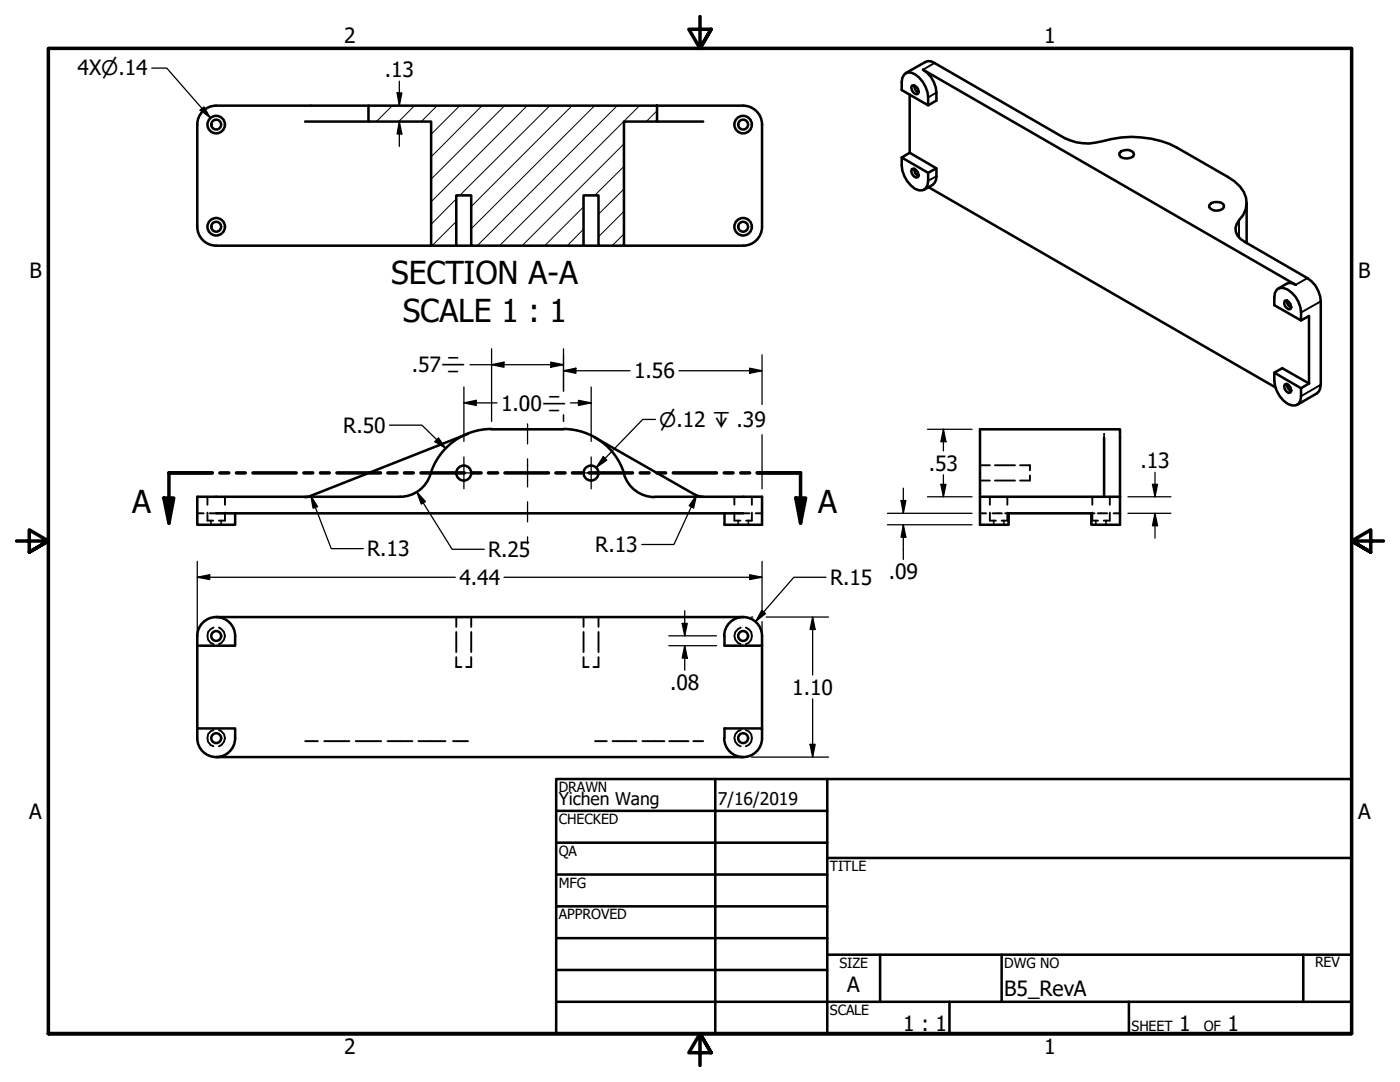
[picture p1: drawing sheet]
<svg xmlns="http://www.w3.org/2000/svg" width="279mm" height="216mm" viewBox="0 0 279 216" stroke-linecap="round" stroke-linejoin="round" font-family="sans-serif">
<!-- layer: Hatch (ANSI) -->
<g fill="none" stroke="#000" stroke-width=".2">
<path d="M73.8 21.1l-.3 .2M78.3 21.1l-3.2 3.2M82.7 21.1l-3.1 3.2M87.2 21.1l-3.1 3.2M91.1 39.7l-5.1 5.1M91.8 21.1l-5.8 5.7M96.2 21.1l-10.2 10.2M100.7 21.1l-14.7 14.7M105.2 21.1l-19.2 19.2M109.7 21.1l-17.9 17.9M114.2 21.1l-20.2 20.1M118.7 21.1l-24.7 24.6"/>
<path d="M123.2 21.1l-28 27.9M124.5 37.7l-5.1 5M124.5 33.2l-5.8 5.8M124.5 28.7l-20.3 20.3M127.6 21.1l-27.9 27.9M131.1 22.1l-2.1 2.2M91.1 48.7l-.4 .3M91.1 44.2l-4.9 4.8M116.5 45.7l-3.3 3.3M116.5 41.3l-7.8 7.7M124.5 46.7l-2.3 2.3M124.5 42.2l-5.1 5"/>
</g>
<!-- layer: Hidden (ANSI) -->
<g fill="none" stroke="#000" stroke-width=".38">
<path d="M41.4 99.1v1.6M44.9 99.1v1.6M146.6 99.1v1.6M150.1 99.1v1.6M195.6 95.9h1.9M195.6 92.8h1.9M197.5 99.1v1.6M198.6 95.9h4M198.6 92.8h4M201 99.1v1.6M203.6 92.8h1.9v1.1M205.5 94.9v1h-1.9"/>
<path d="M218 99.1v1.6M220.3 86.6v.2M220.3 87.1v.2M221.5 99.1v1.6M39.4 102.4h1.2M41.4 102.3v1.6h1.1M41.8 102.4h1.3M42.1 103.9v.2M42.1 104.4v.3M44.1 103.9v.2M44.1 104.4v.3M44.9 102.3v1.6h-1.2"/>
<path d="M146.6 102.3v1.6h1.2M147.3 103.9v.2M147.3 104.4v.3M148.3 102.4h1.3M149.4 103.9v.2M149.4 104.4v.3M150.1 102.3v1.6h-1.2M150.8 102.4h1.3M195.6 102.4h1.2M197.5 102.3v1.6h1.3M198.1 102.4h1.9M198.3 103.9v.2"/>
<path d="M198.3 104.4v.3M200.3 103.9v.2M200.3 104.4v.3M200.6 102.4h.7M201 102.3v1.6h-1.1M217.8 102.4h.6M218 102.3v1.6h1.1M218.7 103.9v.2M218.7 104.4v.3M219.1 102.4h1.9M220.7 103.9v.2M220.7 104.4v.3"/>
<path d="M221.5 102.3v1.6h-1.2M222.2 102.4h1.3M42.6 125.2a1.73 1.73 0 0 0-1.2 1.7 1.73 1.73 0 0 0 1.2 1.6M43.7 125.2a1.73 1.73 0 0 1 1.2 1.7 1.73 1.73 0 0 1-1.2 1.6M91.1 131.1v2h1M91.1 123.1v2M91.1 126.1v4M94 131.1v2h-1M94 123.1v2M94 126.1v4M116.5 131.1v2h1M116.5 123.1v2"/>
<path d="M116.5 126.1v4M119.4 131.1v2h-1M119.4 123.1v2M119.4 126.1v4M147.8 125.2a1.71 1.71 0 0 0-1.2 1.7 1.71 1.71 0 0 0 1.2 1.6M148.8 125.2a1.73 1.73 0 0 1 1.3 1.7 1.73 1.73 0 0 1-1.3 1.6M42.6 145.7a1.69 1.69 0 0 0-1.2 1.6 1.69 1.69 0 0 0 1.2 1.6M43.7 145.7a1.69 1.69 0 0 1 1.2 1.6 1.69 1.69 0 0 1-1.2 1.6M60.9 147.9h2.5M64.7 147.9h5M71 147.9h5.1M77.3 147.9h5"/>
<path d="M83.5 147.9h5.4M90.4 147.9h3M118.7 147.9h2.4M122.2 147.9h4.8M128.2 147.9h4.4M133.5 147.9h3.9M138.4 147.9h1.9M147.8 145.7a1.67 1.67 0 0 0-1.2 1.6 1.67 1.67 0 0 0 1.2 1.6M148.8 145.7a1.69 1.69 0 0 1 1.3 1.6 1.69 1.69 0 0 1-1.3 1.6"/>
</g>
<!-- layer: Visible (ANSI) -->
<g fill="none" stroke="#000" stroke-width=".51">
<path d="M180.5 14.9a2.04 2.04 0 0 1 2.9 .5 6.4 6.4 0 0 1 1.8 5.6l-5.2-3 .1-2.5zM180.7 14.6l4-2.2 .5-.2 .7 .1 26.6 15.3a10.3 10.3 0 0 0 7.5 .6 20.3 20.3 0 0 1 14.9 1.3l10.1 5.8a6.4 6.4 0 0 1 3.8 5.3l-.2 1.2-.5 1.1a3.8 3.8 0 0 0-1.5 3.3l.4 .8 .6 .7 .8 .6 12.5 7.2a5.6 5.6 0 0 1 2.7 4.6v16.7l-.1 .7-.3 .6-.4 .4-3.9 2.3M181.5 18.9v11.6l5.4 3.1-.1 2.3-.3 .6-.4 .4-1.6 .9M182 17.1a1.15 1.15 0 0 1 1.2 1.6 1.15 1.15 0 0 1-1.2-1.6zM182.4 17a1.58 1.58 0 0 0 .9 1.5M43.1 21.1h30.4M43.1 21.1a3.8 3.8 0 0 0-3.7 3.8v20.3M60.9 24.3h12.6M73.5 21.1h57.6v3.2h-6.6v24.7h-5.1v-10h-2.9v10h-22.5v-10h-2.9v10h-5.1v-24.7h-12.5zM131.1 21.1h17.2M131.1 24.3h9.2M148.3 21.1a3.8 3.8 0 0 1 3.8 3.8v20.3"/>
<path d="M181.5 30.5l-1.5 .9 5.2 3.1v1.6a1.65 1.65 0 0 1-.7 1.7 1.65 1.65 0 0 1-1.9-.1 6.4 6.4 0 0 1-2.6-6.3M182 33.7a1.15 1.15 0 0 1 1.2 1.7 1.15 1.15 0 0 1-1.2-1.7zM182.4 33.7a1.43 1.43 0 0 0 .9 1.4M185.2 21l1.7-.9a6.1 6.1 0 0 0-2.7-6.2l74.4 42.9-.7-.3h-.7l-2.1 1.1M185.3 37.3l69.2 40M186.9 33.6l-1.7 .9M223.8 30.2a2.06 2.06 0 0 1 2.4 .2l.1 .5a1.82 1.82 0 0 1-2.7 .4l-.2-.4v-.4zM39.4 45.2a3.8 3.8 0 0 0 3.7 3.8M43.1 49h42.9M91.1 49h2.9M116.5 49h2.9M124.5 49h23.8"/>
<path d="M152.1 45.2a3.8 3.8 0 0 1-3.8 3.8M241.7 40.5a2.39 2.39 0 0 1 2.5 .3l.1 .4a1.84 1.84 0 0 1-3 .1l.1-.4zM248.8 40.5v8M254.8 57.8a2.22 2.22 0 0 1 3 .6 6.2 6.2 0 0 1 1.9 5.5l-5.4-3 .1-2.5zM256.9 59.9a1.43 1.43 0 0 0 .8 1.5M254.3 74.4a6.3 6.3 0 0 0 2.7 6.2 1.63 1.63 0 0 0 1.9 .2 1.63 1.63 0 0 0 .8-1.7v-1.6l-5.4-3.1 1.6-.9 5.3 3M256.4 76.7l.4-.1a1.33 1.33 0 0 1 .8 1.7l-.4 .1a1.33 1.33 0 0 1-.8-1.7zM256.4 60a1.14 1.14 0 0 1 1.2 1.7 1.14 1.14 0 0 1-1.2-1.7zM256.9 76.6a1.41 1.41 0 0 0 .8 1.4M259.7 63.9l1.5-.8v13.4M261.2 76.5l-1.5 1M62 99l-1.1 .2"/>
<path d="M79.9 99.1h-40.5v5.6h7.5v-2.3M85.9 94.6a6.3 6.3 0 0 1-6 4.5M93.4 86.6l-31.4 12.3M98.1 85.6a12.7 12.7 0 0 0-12.2 9M98.1 85.7h14.4M112.4 85.6a12.7 12.7 0 0 1 12.2 9M118.7 87.3l20 11.4M124.5 94.7a6.4 6.4 0 0 0 6.2 4.5M130.7 99.1h21.4v5.6h-7.5v-2.3M138.7 98.7l.8 .3 .8 .1M195.6 85.7h27.9v19h-5.7v-2.3h-16.5v2.3h-5.7zM195.6 99.1h27.9"/>
<path d="M220.3 87.3v11.8M43.1 102.4h105.2M39.4 126.9a3.8 3.8 0 0 1 3.7-3.8 3.8 3.8 0 0 1 3.8 3.8M39.4 126.9v20.4M43.1 123.1h105.2M46.9 126.9v1.9h-7.5M144.5 126.9a3.8 3.8 0 0 1 3.8-3.8 3.8 3.8 0 0 1 3.8 3.8M144.6 126.9v1.9h7.5v-1.9M152.1 128.8v16.6M39.4 147.3a3.8 3.8 0 0 0 3.7 3.8 3.8 3.8 0 0 0 3.8-3.8M39.4 145.4h7.5v1.9M43.1 151.1h105.2"/>
<path d="M144.5 147.3a3.8 3.8 0 0 0 3.8 3.8 3.8 3.8 0 0 0 3.8-3.8M144.6 147.3v-1.9h7.5v1.9"/>
<circle cx="43.1" cy="24.9" r="1.75"/>
<circle cx="43.1" cy="24.9" r=".98"/>
<circle cx="148.3" cy="24.9" r="1.75"/>
<circle cx="148.3" cy="24.9" r=".98"/>
<circle cx="43.1" cy="45.2" r="1.75"/>
<circle cx="43.1" cy="45.2" r=".98"/>
<circle cx="148.3" cy="45.2" r="1.75"/>
<circle cx="148.3" cy="45.2" r=".98"/>
<circle cx="92.6" cy="94.4" r="1.49"/>
<circle cx="118" cy="94.4" r="1.49"/>
<circle cx="43.1" cy="126.9" r=".98"/>
<circle cx="148.3" cy="126.9" r=".98"/>
<circle cx="43.1" cy="147.3" r=".98"/>
<circle cx="148.3" cy="147.3" r=".98"/>
</g>
<!-- layer: Visible Narrow (ANSI) -->
<path d="M186.5 12.6l-2.3 1.3M186.9 18.5l-1.7 .9M186.9 35.2l-1.7 .9M247.3 43.9v3.5M260.9 55.5l-2.3 1.3M263.6 60.1l-3.9 2.3M263.6 76.8l-3.9 2.3" fill="none" stroke="#000" stroke-width=".38"/>
<!-- layer: Section Line (ANSI) -->
<g fill="none" stroke="#000" stroke-width=".7">
<path d="M32.7 99.4h2l-1 5zM42.4 94.4h-8.7v10M43.9 94.4h1.8M47.2 94.4h1.8M50.5 94.4h8.6M60.6 94.4h1.8M63.9 94.4h1.8M67.2 94.4h8.7M77.4 94.4h1.8M80.7 94.4h1.8M84 94.4h8.7M94.2 94.4h1.8"/>
<path d="M97.5 94.4h1.8M100.8 94.4h8.7M110.9 94.4h1.9M114.2 94.4h1.9M117.5 94.4h8.7M127.8 94.4h1.7M131.1 94.4h1.7M134.4 94.4h8.6M144.5 94.4h1.8M147.8 94.4h1.8M151.1 94.4h8.7v10M158.8 99.4h2l-1 5z"/>
</g>
<g fill="#000">
<path d="M32.7 99.4h2l-1 5z" fill-rule="evenodd"/>
<path d="M158.8 99.4h2l-1 5z" fill-rule="evenodd"/>
</g>
<!-- layer: Border (ANSI) -->
<path d="M139.7 3.3v6.4l-2.2-3.9h4.4l-2.2 3.9 2.2-3.9M3.3 107.9h6.4l-3.9-2.2v4.5l3.9-2.3-3.9 2.3M276.1 107.9h-6.4l3.9-2.2v4.5l-3.9-2.3 3.9 2.3M9.7 206.2v-196.5h260v196.5h-260h260M141.9 210.1l-2.2-3.9 2.2 3.9h-4.4l2.2-3.9v6.4" fill="none" stroke="#000" stroke-width=".7"/>
<!-- layer: Title (ANSI) -->
<g fill="none" stroke="#000" stroke-width=".51">
<path d="M111 155.4h158.7v50.8h-158.7zM142.7 155.4v50.8M165.1 155.4v50.8M111 161.8h54.1M111 168.1h54.1M111 174.5h54.1M165.1 171.2h104.6M111 180.8h54.1M111 187.2h54.1M111 193.5h54.1M111 199.9h158.7M165.1 190.5h104.6"/>
<path d="M175.6 190.5v9.4M189.5 199.9v6.3M199.9 190.5v9.4M225.3 199.9v6.3M260.1 190.5v9.4"/>
</g>
<!-- layer: Dimension (ANSI) -->
<g fill="none" stroke="#000" stroke-width=".25">
<path d="M30.3 13.6h3l8.7 9.9M79.2 18.5h1l-.5 2.6zM79.7 16.2v4.9M39.9 22l.8-.7 1.3 2.2zM79.7 24.3l.5 2.4h-1zM79.7 24.3v4.9M92.6 77.2v10.9M93.8 72.8h18.7M98.1 72.8l2.5-.5v1zM98.1 69.6v14.5M109.9 72.3l2.6 .5-2.6 .5zM112.5 74l2.4-.5v1z"/>
<path d="M112.5 69.6v8.4M112.5 74h13.2M115.4 79.9l2.6 .5-2.6 .5zM118 77.2v10.9M135.5 74h16.6M149.6 73.5l2.5 .5-2.5 .5zM152.1 70.8v9.9M62 98.9l1.4 2.2-.9 .3zM62 98.9l4.1 10.6h6.4M77.7 84.8h6.5l4.8 4.7M83.2 98.2l1.7 1.9-.8 .5zM83.2 98.2l7 11.4h6.4"/>
<path d="M87.5 87.4l1.5 2.1-2.2-1.4zM92.6 80.4l2.5-.5v1zM92.6 80.4h6.6M112.5 82.8v1.3M113.9 80.4h4.1M139 98.8l-.6 2.5-.9-.4zM139 98.8l-4.5 9.8h-6.4M152.1 86.7v10.8M179.8 99.9h1l-.5 2.5zM180.3 97.4v5M185.1 99.1h8.9M185.1 85.7h8.9"/>
<path d="M187.8 96.6h1l-.5 2.5zM188.3 85.7l.5 2.4h-1zM188.3 85.7v4.3M188.3 94.7v4.4M225.1 99.1h8.6M230 96.6h1l-.5 2.5zM230.5 94.2v4.9M39.4 115.2l2.4-.5v.9zM39.4 115.2h51.5M39.4 112v15.3M100.6 115.2h51.5M149.6 114.7l2.5 .5-2.5 .4z"/>
<path d="M152.1 112v10M164.8 115.2h-6.4l-7.6 8.8M177.1 102.4h16.9M177.1 104.7h16.9M180.3 104.7l.5 2.5h-1zM180.3 104.7v6.9M225.1 102.4h8.6M230.5 102.4l.5 2.5h-1zM230.5 102.4v5M133.5 126.9h9.5M133.5 128.8h9.5M136.1 124.4h1.1l-.5 2.5z"/>
<path d="M136.7 128.8l.5 2.5h-1.1zM136.7 121.9v5M136.7 128.8v4.9M149.9 123.1h.3M152 121.8l.8 .6-2 1.6zM152.1 124v3.3M152.9 123.1h12.5M162.2 123.1l.5 2.5h-1zM162.2 123.1v11.6M162.2 139.4v11.7M149.9 151.1h15.5M161.7 148.5h1l-.5 2.6z"/>
</g>
<g fill="#000">
<path d="M79.2 18.5h1l-.5 2.6z" fill-rule="evenodd"/>
<path d="M39.9 22l.8-.7 1.3 2.2z" fill-rule="evenodd"/>
<path d="M79.7 24.3l.5 2.4h-1z" fill-rule="evenodd"/>
<path d="M92.6 80.4l2.5-.5v1z" fill-rule="evenodd"/>
<path d="M98.1 72.8l2.5-.5v1z" fill-rule="evenodd"/>
<path d="M109.9 72.3l2.6 .5-2.6 .5z" fill-rule="evenodd"/>
<path d="M112.5 74l2.4-.5v1z" fill-rule="evenodd"/>
<path d="M149.6 73.5l2.5 .5-2.5 .5z" fill-rule="evenodd"/>
<path d="M87.5 87.4l1.5 2.1-2.2-1.4z" fill-rule="evenodd"/>
<path d="M115.4 79.9l2.6 .5-2.6 .5z" fill-rule="evenodd"/>
<path d="M179.8 99.9h1l-.5 2.5z" fill-rule="evenodd"/>
<path d="M187.8 96.6h1l-.5 2.5z" fill-rule="evenodd"/>
<path d="M188.3 85.7l.5 2.4h-1z" fill-rule="evenodd"/>
<path d="M230 96.6h1l-.5 2.5z" fill-rule="evenodd"/>
<path d="M39.4 115.2l2.4-.5v.9z" fill-rule="evenodd"/>
<path d="M62 98.9l1.4 2.2-.9 .3z" fill-rule="evenodd"/>
<path d="M83.2 98.2l1.7 1.9-.8 .5z" fill-rule="evenodd"/>
<path d="M139 98.8l-.6 2.5-.9-.4z" fill-rule="evenodd"/>
<path d="M149.6 114.7l2.5 .5-2.5 .4z" fill-rule="evenodd"/>
<path d="M180.3 104.7l.5 2.5h-1z" fill-rule="evenodd"/>
<path d="M230.5 102.4l.5 2.5h-1z" fill-rule="evenodd"/>
<path d="M136.1 124.4h1.1l-.5 2.5z" fill-rule="evenodd"/>
<path d="M136.7 128.8l.5 2.5h-1.1z" fill-rule="evenodd"/>
<path d="M152 121.8l.8 .6-2 1.6z" fill-rule="evenodd"/>
<path d="M162.2 123.1l.5 2.5h-1z" fill-rule="evenodd"/>
<path d="M161.7 148.5h1l-.5 2.6z" fill-rule="evenodd"/>
</g>
<!-- layer: Symbol (ANSI) -->
<path d="M120.4 91.1l.7 .7-2.1 1.5zM130.8 83.7h-2.5l-9.3 9.6" fill="none" stroke="#000" stroke-width=".25"/>
<path d="M120.4 91.1l.7 .7-2.1 1.5z" fill-rule="evenodd" fill="#000"/>
<!-- layer: Center Mark (ANSI) -->
<path d="M89.4 94.4h6.4M92.6 91.2v6.3M114.8 94.4h6.4M118 91.2v6.3" fill="none" stroke="#000" stroke-width=".25"/>
<!-- layer: Centerline (ANSI) -->
<path d="M105.3 80.3v1.3M105.3 84.6v4M105.3 91.6v5.6M105.3 100.1v4M105.3 107.1v1.4" fill="none" stroke="#000" stroke-width=".25"/>
<g font-size="6.3">
<text x="78" y="56.7">SECTION A-A</text>
<text x="80.4" y="64.2">SCALE 1 : 1</text>
<text x="26.4" y="102.4">A</text>
<text x="163.3" y="102.4">A</text>
</g>
<g font-size="4.2">
<text x="68.7" y="8.6">2</text>
<text x="208.4" y="8.6">1</text>
<text x="15.5" y="15">4X⌀.14</text>
<text x="76.8" y="15.3">.13</text>
<text x="5.9" y="55.5">B</text>
<text x="271.1" y="55.5">B</text>
<text x="82.2" y="74.3">.57⌯</text>
<text x="126.6" y="75.5">1.56</text>
<text x="100" y="81.9">1.00⌯</text>
<text x="68.5" y="86.4">R.50</text>
<text x="185.4" y="93.9">.53</text>
<text x="227.6" y="93.3">.13</text>
<text x="73.3" y="111">R.13</text>
<text x="97.4" y="111.1">R.25</text>
<text x="118.8" y="110.2">R.13</text>
<text x="91.7" y="116.7">4.44</text>
<text x="165.7" y="116.6">R.15</text>
<text x="177.4" y="115.6">.09</text>
<text x="133.7" y="137.7">.08</text>
<text x="158.1" y="138.6">1.10</text>
<text x="5.8" y="163.4">A</text>
<text x="271" y="163.4">A</text>
<text x="169.1" y="198">A</text>
<text x="200.4" y="198.8">B5_RevA</text>
<text x="180.3" y="205.7">1 : 1</text>
<text x="235.3" y="205.7">1</text>
<text x="245" y="205.7">1</text>
<text x="68.7" y="210.3">2</text>
<text x="208.4" y="210.3">1</text>
</g>
<text font-size="4" x="131.6" y="85.2">⌀.12 ↧ .39</text>
<g font-size="3.5">
<text x="111.5" y="160.6">Yichen Wang</text>
<text x="143.3" y="160.7">7/16/2019</text>
</g>
<g font-size="2.8">
<text x="111.5" y="158">DRAWN</text>
<text x="111.5" y="164.4">CHECKED</text>
<text x="111.5" y="170.8">QA</text>
<text x="165.6" y="173.7">TITLE</text>
<text x="111.5" y="177.1">MFG</text>
<text x="111.5" y="183.5">APPROVED</text>
<text x="167.5" y="193.1">SIZE</text>
<text x="200.4" y="193.1">DWG NO</text>
<text x="262.4" y="193">REV</text>
<text x="165.6" y="202.5">SCALE</text>
<text x="225.8" y="205.7">SHEET</text>
<text x="240.2" y="205.7">OF</text>
</g>
</svg>
